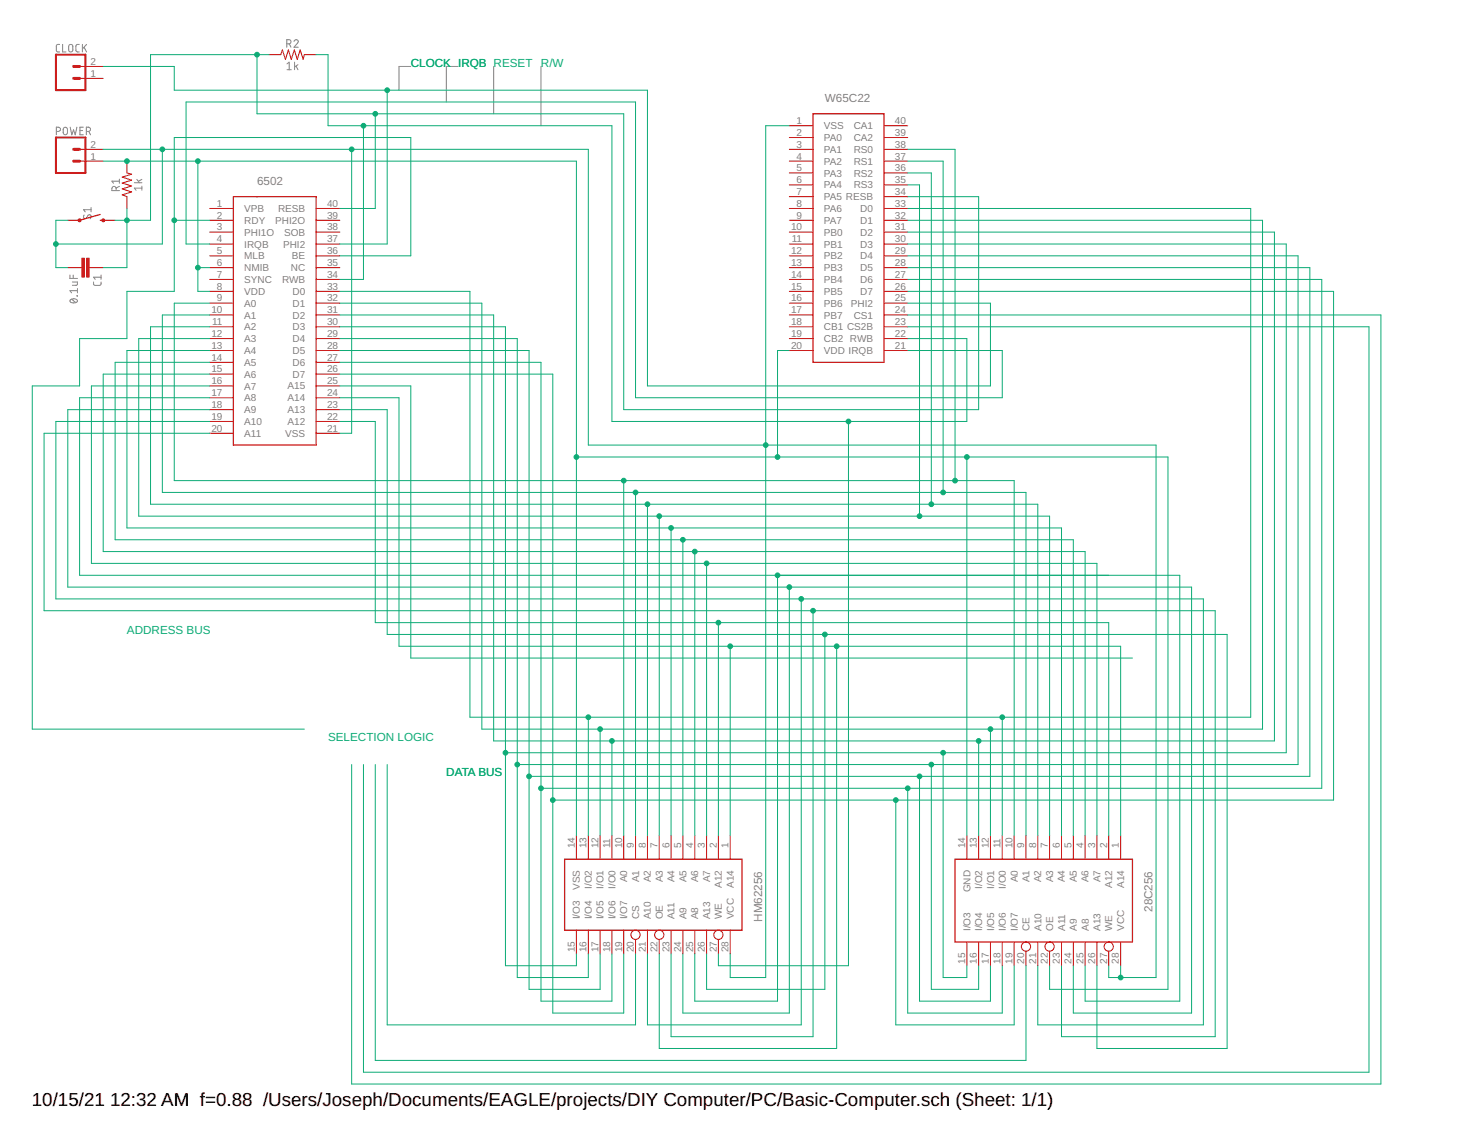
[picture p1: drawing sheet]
<svg xmlns="http://www.w3.org/2000/svg" width="279mm" height="216mm" viewBox="0 0 279 216" stroke-linecap="round" stroke-linejoin="round" font-family="sans-serif">
<g fill="none" stroke="#808080" stroke-width=".19">
<path d="M11.2 8.4h-.4l-.2 .3v.9l.2 .2h.4M11.8 8.4v1.4h.6M13 8.5l.3-.1 .3 .1 .1 .9a.39 .39 0 0 1-.4 .4 .39 .39 0 0 1-.4-.4zM14.9 8.4h-.4l-.2 .3v.9l.2 .2h.4M15.5 8.4v1.4M15.8 8.9l.5 .9M16.3 8.4l-.8 .8M54 8.3h.4a.39 .39 0 0 0 .4-.4 .39 .39 0 0 0-.4-.4h-.4v1.4M54 12l.4-.3v1.4M54 13.1h.8M54.5 8.3l.3 .6M55.4 7.8a.39 .39 0 0 1 .5-.3 .39 .39 0 0 1 .1 .6l-.6 .8h.8"/>
<path d="M55.5 11.7v1.4M55.8 12.4l.3 .7M56.1 12.2l-.6 .4M77.3 12.5h-2.2v4.5M86.3 12.5h-2.3v6.7M92.9 12.5v8.9M101.9 12.5v11.2M10.6 24.7h.4a.4 .4 0 0 0 .4-.4 .4 .4 0 0 0-.4-.4h-.4v1.5M12 24.1l.3-.2 .3 .2 .1 .9a.4 .4 0 0 1-.4 .4 .4 .4 0 0 1-.4-.4zM13.2 23.9l.3 1.5 .3-1 .4 1 .3-1.5M15 24.6h.5M15.7 23.9h-.7v1.5h.7"/>
<path d="M16.3 24.7h.3a.4 .4 0 0 0 .4-.4 .4 .4 0 0 0-.4-.4h-.3v1.5M16.7 24.7l.3 .7M17.1 39.5h-1.4l.3 .4M17.1 39.1v.8M21.9 35.9v-.4a.4 .4 0 0 0-.4-.4 .4 .4 0 0 0-.4 .4v.4h1.4M22.5 35.1l-.6 .3M22.5 34.1h-1.4l.3 .4M22.5 33.7v.8M25.3 34.4h1.4M25.8 33.8l.4 .6M26.7 35.4h-1.4l.3 .4M26.7 35v.8"/>
<path d="M26.7 33.8l-.6 .3M13.2 51.8v.6h1.4M13.3 56.4a.86 .86 0 0 1 1.3 .2 .85 .85 0 0 1-1.4 0zM13.5 56.3l.8 .7M13.6 53.1h1l-.1 .6h-.9M13.8 51.8v.6M14.5 55.6l.1 .1zM14.6 54.3v.8M14.6 54.7h-1.4l.3 .4M15.8 40.5l-.1 .1a.34 .34 0 0 0 .2 .5 .34 .34 0 0 0 .4-.1l.3-.4a.36 .36 0 0 1 .5-.1 .36 .36 0 0 1 0 .6l-.1 .1M17.6 53.1v.4l.3 .2h.9l.2-.2v-.4M19 51.8v.8"/>
<path d="M19 52.2h-1.4l.3 .4"/>
</g>
<g fill="none" stroke="#c90d0c" stroke-width=".19">
<path d="M15 14.8h4.4M15 12.5h4.4M50.6 10.3h2.3l.3-.9 .5 1.8 .6-1.8 .5 1.8 .6-1.8 .6 1.8 .5-1.8 .6 1.8 .2-.9h2.2M15 28.1h4.4M15 30.3h4.4M23.9 30.3v2.3l.9 .2-1.8 .5 1.8 .6-1.8 .6 1.8 .5-1.8 .6 1.8 .5-1.8 .6 .9 .3v2.2M39.5 39.2h4.4M59.5 39.2h4.5M148.6 39.2h4.5M148.6 23.7h4.5M148.6 25.9h4.5M148.6 28.1h4.5"/>
<path d="M148.6 30.3h4.5M148.6 32.6h4.5M148.6 34.8h4.5M148.6 37h4.5M166.4 39.2h4.5M166.4 23.7h4.5M166.4 25.9h4.5M166.4 28.1h4.5M166.4 30.3h4.5M166.4 32.6h4.5M166.4 34.8h4.5M166.4 37h4.5"/>
<path d="M12.8 41.5h2.2M12.8 50.4h2.6M16.8 50.4h2.6M19.4 41.5h2.3M39.5 41.5h4.4M39.5 43.7h4.4M39.5 45.9h4.4M39.5 48.2h4.4M39.5 50.4h4.4M39.5 52.6h4.4M39.5 54.8h4.4M39.5 57.1h4.4"/>
<path d="M39.5 59.3h4.4M59.5 41.5h4.5M59.5 43.7h4.5M59.5 45.9h4.5M59.5 48.2h4.5M59.5 50.4h4.5M59.5 52.6h4.5M59.5 54.8h4.5M59.5 57.1h4.5M59.5 59.3h4.5M148.6 41.5h4.5M148.6 43.7h4.5"/>
<path d="M148.6 45.9h4.5M148.6 48.2h4.5M148.6 50.4h4.5M148.6 52.6h4.5M148.6 54.8h4.5M148.6 57.1h4.5M148.6 59.3h4.5M166.4 41.5h4.5M166.4 43.7h4.5M166.4 45.9h4.5M166.4 48.2h4.5M166.4 50.4h4.5"/>
<path d="M166.4 52.6h4.5M166.4 54.8h4.5M166.4 57.1h4.5M166.4 59.3h4.5M39.5 61.5h4.4M39.5 63.7h4.4M39.5 66h4.4M39.5 68.2h4.4M39.5 70.4h4.4M39.5 72.6h4.4M39.5 74.9h4.4M39.5 77.1h4.4"/>
<path d="M39.5 79.3h4.4M59.5 61.5h4.5M59.5 63.7h4.5M59.5 66h4.5M59.5 68.2h4.5M59.5 70.4h4.5M59.5 72.6h4.5M59.5 74.9h4.5M59.5 77.1h4.5M59.5 79.3h4.5M148.6 61.5h4.5M148.6 63.7h4.5"/>
<path d="M148.6 66h4.5M166.4 61.5h4.5M166.4 63.7h4.5M166.4 66h4.5M39.5 81.6h4.4M59.5 81.6h4.5M108.5 157.3v4.4M110.8 157.3v4.4M113 157.3v4.4M115.2 157.3v4.4M117.4 157.3v4.4M119.7 157.3v4.4"/>
<path d="M121.9 157.3v4.4M124.1 157.3v4.4M126.3 157.3v4.4M128.6 157.3v4.4M130.8 157.3v4.4M133 157.3v4.4M135.3 157.3v4.4M137.5 157.3v4.4M182 157.3v4.4M184.3 157.3v4.4M186.5 157.3v4.4M188.7 157.3v4.4"/>
<path d="M190.9 157.3v4.4M193.2 157.3v4.4M195.4 157.3v4.4M197.6 157.3v4.4M199.9 157.3v4.4M202.1 157.3v4.4M204.3 157.3v4.4M206.5 157.3v4.4M208.7 157.3v4.4M211 157.3v4.4M108.5 175.1v4.5M110.8 175.1v4.5"/>
<path d="M113 175.1v4.5M115.2 175.1v4.5M117.4 175.1v4.5M119.7 176.8v2.8M121.9 175.1v4.5M124.1 176.8v2.8M126.3 175.1v4.5M128.6 175.1v4.5M130.8 175.1v4.5M133 175.1v4.5M135.3 176.8v2.8M137.5 175.1v4.5"/>
<path d="M182 177.3v4.5M184.3 177.3v4.5M186.5 177.3v4.5M188.7 177.3v4.5M190.9 177.3v4.5M193.2 179v2.8M195.4 177.3v4.5M197.6 179v2.8M199.9 177.3v4.5M202.1 177.3v4.5M204.3 177.3v4.5M206.5 177.3v4.5"/>
<path d="M208.7 179v2.8M211 177.3v4.5"/>
<circle cx="119.7" cy="176" r=".87"/>
<circle cx="124.1" cy="176" r=".87"/>
<circle cx="135.3" cy="176" r=".87"/>
<circle cx="193.2" cy="178.2" r=".87"/>
<circle cx="197.6" cy="178.2" r=".87"/>
<circle cx="208.7" cy="178.2" r=".87"/>
</g>
<path d="M43.9 37h15.6v46.8h-15.6zM153.1 21.4h13.3v46.8h-13.3zM18.9 41.5h.5M18.9 40.4l-3.9 1.1M106.3 161.7h33.4v13.4h-33.4zM179.8 161.7h33.4v15.6h-33.4z" fill="none" stroke="#c90d0c" stroke-width=".23"/>
<path d="M10.5 10.3h5.6v6.7h-5.6zM10.5 25.9h5.6v6.7h-5.6z" fill="none" stroke="#c90d0c" stroke-width=".36"/>
<path d="M13.9 12.5h1.1M13.9 14.8h1.1M13.9 28.1h1.1M13.9 30.3h1.1" fill="none" stroke="#c90d0c" stroke-width=".55"/>
<g fill="#c90d0c" stroke="#c90d0c" stroke-width=".19">
<circle cx="15" cy="41.5" r=".29"/>
<circle cx="19.4" cy="41.5" r=".29"/>
</g>
<g fill="#c90d0c" stroke="#c90d0c" stroke-width=".19">
<path d="M15.4 48.6h.5v3.6h-.5z"/>
<path d="M16.3 48.6h.5v3.6h-.5z"/>
</g>
<g fill="none" stroke="#0dab76" stroke-width=".19">
<path d="M19.4 12.5h13.4v4.5h89.1v55.6h64.6v-15.5h-15.6M48.4 10.3v11.1h69v55.7h66.9v-40.1h-13.4M50.6 10.3h-22.3v31.2h-6.6M59.5 10.3h2.3v13.4h53.4v55.6h66.8v-15.6h-11.1M72.9 17v28.9h-8.9M19.4 30.3h89.1v127M19.4 28.1h91.4v55.7h106.9v100.2h-9v-2.2M23.9 39.2v11.2h-4.5M30.6 28.1v17.8h-20.1M37.3 30.3v24.5h2.2M66.2 28.1v53.5h-2.2M68.4 23.7v28.9h-4.4"/>
<path d="M70.7 21.4v17.8h-6.7M148.6 23.7h-4.4v160.3h-6.7v-4.4M170.9 30.3h6.7v62.4M170.9 39.2h64.6v95.8h-147v-80.2h-24.5M170.9 28.1h8.9v62.4M170.9 32.6h4.4v62.3M170.9 34.8h2.2v62.4M12.8 41.5h-2.3v8.9h2.3M32.8 41.5h6.7M37.3 50.4h2.2M39.5 45.9h-4.5v-26.7h84.7v55.7h69v-8.9h-17.8M39.5 59.3h-8.9v33.4h162.6v64.6"/>
<path d="M39.5 57.1h-6.7v33.4h158.1v66.8M64 48.2h13.3v-22.3h-44.5v28.9h-8.9v8.9h-8.9v8.9h-8.9v64.6h51.2M170.9 54.8h80.2v95.8h-147M170.9 50.4h75.7v95.7h-147M170.9 59.3h89.1v144.7h-193.8v-60.1M170.9 41.5h66.8v95.7h-147v-80.1h-26.7M170.9 45.9h71.3v95.8h-147M170.9 43.7h69v95.8h-147v-80.2h-28.9M170.9 48.2h73.5v95.7h-147M170.9 52.6h78v95.8h-147M39.5 63.7h-13.4v33.5h171.5v60.1M39.5 66h-15.6v33.4h176v57.9"/>
<path d="M39.5 79.3h-29v33.4h216.1v80.2h-31.2v-11.1M39.5 61.5h-11.2v33.4h167.1v62.4M39.5 68.2h-17.8v33.4h180.4v55.7M39.5 77.1h-26.7v33.4h211.5v80.2h-22.2v-8.9M39.5 70.4h-20.1v33.4h184.9v53.5M39.5 74.9h-24.5v33.4h207.1v80.1h-17.8v-6.6M39.5 72.6h-22.3v33.4h189.3v51.3M64 61.5h31.2v120.3h13.3v-2.2M64 66h35.6v120.2h13.4v-6.6M64 63.7h33.4v120.3h13.4v-4.4M64 74.9h11.1v46.7h135.9v35.7M64 79.3h6.7v37.9h138v40.1"/>
<path d="M64 70.4h40.1v120.3h13.3v-11.1M64 68.2h37.9v120.2h13.3v-8.8M64 72.6h13.3v51.3h135.9M64 77.1h8.9v42.3h158.1v78h-24.5v-15.6M148.6 66h-2.2v20M159.7 79.3v102.5h-24.4v-2.2M170.9 61.5h86.8v140.3h-189.3v-57.9M39.5 81.6h-31.2v33.4h220.5v80.1h-28.9v-13.3M108.5 86h111.4v100.2h-22.3v-4.4M117.4 90.5v66.8M119.7 92.7v64.6M121.9 94.9v62.4"/>
<path d="M124.1 97.2v60.1M126.3 99.4v57.9M182 86v71.3M128.6 101.6v55.7M130.8 103.8v53.5M133 106v51.3M135.3 117.2v40.1M146.4 108.3v80.1h-15.6v-8.8M148.6 110.5v80.2h-20v-11.1M150.9 112.7v80.2h-29v-13.3M153.1 115v80.1h-26.8v-15.5M155.3 119.4v66.8h-22.3v-6.6"/>
<path d="M110.8 135v22.3M113 137.2v20.1M115.2 139.5v17.8M137.5 121.6v35.7M157.5 121.6v75.8h-33.4v-17.8M184.3 139.5v17.8M186.5 137.2v20.1M188.7 135v22.3M70.7 143.9v55.7h122.5v-17.8M72.9 143.9v49h46.8v-13.3M168.7 150.6v42.3h22.2v-11.1M170.9 148.4v42.3h17.8v-8.9"/>
<path d="M173.1 146.1v42.3h13.4v-6.6M175.3 143.9v42.3h9v-4.4M177.6 141.7v42.3h4.4v-2.2M211 181.8v2.2"/>
</g>
<g fill="#0dab76" stroke="#0dab76" stroke-width=".19">
<circle cx="37.3" cy="30.3" r=".44"/>
<circle cx="37.3" cy="50.4" r=".44"/>
<circle cx="108.5" cy="86" r=".44"/>
<circle cx="182" cy="86" r=".44"/>
<circle cx="146.4" cy="86" r=".44"/>
<circle cx="23.9" cy="30.3" r=".44"/>
<circle cx="66.2" cy="28.1" r=".44"/>
<circle cx="144.2" cy="83.8" r=".44"/>
<circle cx="211" cy="184" r=".44"/>
<circle cx="10.5" cy="45.9" r=".44"/>
<circle cx="30.6" cy="28.1" r=".44"/>
<circle cx="117.4" cy="90.5" r=".44"/>
<circle cx="179.8" cy="90.5" r=".44"/>
<circle cx="119.7" cy="92.7" r=".44"/>
<circle cx="177.6" cy="92.7" r=".44"/>
<circle cx="121.9" cy="94.9" r=".44"/>
<circle cx="175.3" cy="94.9" r=".44"/>
<circle cx="124.1" cy="97.2" r=".44"/>
<circle cx="173.1" cy="97.2" r=".44"/>
<circle cx="126.3" cy="99.4" r=".44"/>
<circle cx="128.6" cy="101.6" r=".44"/>
<circle cx="130.8" cy="103.8" r=".44"/>
<circle cx="133" cy="106" r=".44"/>
<circle cx="146.4" cy="108.3" r=".44"/>
<circle cx="148.6" cy="110.5" r=".44"/>
<circle cx="150.9" cy="112.7" r=".44"/>
<circle cx="153.1" cy="115" r=".44"/>
<circle cx="110.8" cy="135" r=".44"/>
<circle cx="188.7" cy="135" r=".44"/>
<circle cx="113" cy="137.2" r=".44"/>
<circle cx="186.5" cy="137.2" r=".44"/>
<circle cx="115.2" cy="139.5" r=".44"/>
<circle cx="184.3" cy="139.5" r=".44"/>
<circle cx="95.2" cy="141.7" r=".44"/>
<circle cx="177.6" cy="141.7" r=".44"/>
<circle cx="97.4" cy="143.9" r=".44"/>
<circle cx="175.3" cy="143.9" r=".44"/>
<circle cx="99.6" cy="146.1" r=".44"/>
<circle cx="173.1" cy="146.1" r=".44"/>
<circle cx="101.9" cy="148.4" r=".44"/>
<circle cx="170.9" cy="148.4" r=".44"/>
<circle cx="104.1" cy="150.6" r=".44"/>
<circle cx="168.7" cy="150.6" r=".44"/>
<circle cx="135.3" cy="117.2" r=".44"/>
<circle cx="155.3" cy="119.4" r=".44"/>
<circle cx="137.5" cy="121.6" r=".44"/>
<circle cx="157.5" cy="121.6" r=".44"/>
<circle cx="159.7" cy="79.3" r=".44"/>
<circle cx="68.4" cy="23.7" r=".44"/>
<circle cx="48.4" cy="10.3" r=".44"/>
<circle cx="70.7" cy="21.4" r=".44"/>
<circle cx="23.9" cy="41.5" r=".44"/>
<circle cx="72.9" cy="17" r=".44"/>
<circle cx="32.8" cy="41.5" r=".44"/>
</g>
<g font-size="3.5">
<text x="6" y="208.2">10/15/21</text>
<text x="20.7" y="208.2">12:32 AM f=0.88 /Users/Joseph/Documents/EAGLE/projects/DIY Computer/PC/Basic-Computer.sch (Sheet: 1/1)</text>
</g>
<g font-size="2.2" fill="#0dab76">
<text x="77.3" y="12.5">CLOCK IRQB RESET</text>
<text x="101.8" y="12.5">R/W</text>
<text x="23.9" y="119.4">ADDRESS BUS</text>
<text x="61.8" y="139.5">SELECTION LOGIC</text>
<text x="84" y="146.1">DATA BUS</text>
</g>
<g font-size="2.2" fill="#808080">
<text x="155.3" y="19.2">W65C22</text>
<text x="48.4" y="34.8">6502</text>
<text x="143.5" y="173.5" transform="rotate(-90 143.5 173.5)">HM62256</text>
<text x="217" y="171.7" transform="rotate(-90 217 171.7)">28C256</text>
</g>
<g font-size="1.9" fill="#808080">
<text x="17" y="14.4">1</text>
<text x="17" y="12.2">2</text>
<text x="150" y="23.3">1</text>
<text x="168.5" y="23.3">40</text>
<text x="17" y="27.8">2</text>
<text x="150" y="25.6">2</text>
<text x="150" y="27.8">3</text>
<text x="155.1" y="24.3">VSS</text>
<text x="155.1" y="26.6">PA0</text>
<text x="155.1" y="28.8">PA1</text>
<text x="160.7" y="28.8">RS0</text>
<text x="160.7" y="26.5">CA2</text>
<text x="160.7" y="24.3">CA1</text>
<text x="168.5" y="27.8">38</text>
<text x="168.5" y="25.6">39</text>
<text x="17" y="30">1</text>
<text x="150" y="30">4</text>
<text x="150" y="32.3">5</text>
<text x="150" y="34.5">6</text>
<text x="155.1" y="31">PA2</text>
<text x="155.1" y="33.2">PA3</text>
<text x="155.1" y="35.5">PA4</text>
<text x="160.7" y="35.5">RS3</text>
<text x="160.7" y="33.2">RS2</text>
<text x="160.7" y="31">RS1</text>
<text x="168.5" y="34.5">35</text>
<text x="168.5" y="32.3">36</text>
<text x="168.5" y="30">37</text>
<text x="40.9" y="38.9">1</text>
<text x="40.9" y="41.2">2</text>
<text x="46" y="39.9">VPB</text>
<text x="52.4" y="39.9">RESB</text>
<text x="61.6" y="41.2">39</text>
<text x="61.6" y="38.9">40</text>
<text x="150" y="36.7">7</text>
<text x="150" y="38.9">8</text>
<text x="150" y="41.2">9</text>
<text x="155.1" y="37.7">PA5 RESB</text>
<text x="155.1" y="39.9">PA6</text>
<text x="162" y="39.9">D0</text>
<text x="168.5" y="41.2">32</text>
<text x="168.5" y="38.9">33</text>
<text x="168.5" y="36.7">34</text>
<text x="40.9" y="43.4">3</text>
<text x="40.9" y="45.6">4</text>
<text x="40.9" y="47.8">5</text>
<text x="46" y="42.1">RDY</text>
<text x="46" y="44.4">PHI1O</text>
<text x="46" y="46.6">IRQB</text>
<text x="51.8" y="42.1">PHI2O</text>
<text x="53.3" y="46.6">PHI2</text>
<text x="53.5" y="44.4">SOB</text>
<text x="61.6" y="47.8">36</text>
<text x="61.6" y="45.6">37</text>
<text x="61.6" y="43.4">38</text>
<text x="148.9" y="43.4">10</text>
<text x="148.9" y="47.8">12</text>
<text x="149.1" y="45.6">11</text>
<text x="155.1" y="42.1">PA7</text>
<text x="155.1" y="44.4">PB0</text>
<text x="155.1" y="46.6">PB1</text>
<text x="162" y="46.6">D3</text>
<text x="162" y="44.4">D2</text>
<text x="162" y="42.1">D1</text>
<text x="168.5" y="47.8">29</text>
<text x="168.5" y="45.6">30</text>
<text x="168.5" y="43.4">31</text>
<text x="40.9" y="50.1">6</text>
<text x="40.9" y="52.3">7</text>
<text x="46" y="48.8">MLB</text>
<text x="46" y="51">NMIB</text>
<text x="46" y="53.3">SYNC</text>
<text x="53.1" y="53.3">RWB</text>
<text x="54.7" y="51">NC</text>
<text x="55" y="48.8">BE</text>
<text x="61.6" y="52.3">34</text>
<text x="61.6" y="50.1">35</text>
<text x="148.9" y="50.1">13</text>
<text x="148.9" y="52.3">14</text>
<text x="155.1" y="48.8">PB2</text>
<text x="155.1" y="51">PB3</text>
<text x="155.1" y="53.3">PB4</text>
<text x="162" y="53.3">D6</text>
<text x="162" y="51">D5</text>
<text x="162" y="48.8">D4</text>
<text x="168.5" y="52.3">27</text>
<text x="168.5" y="50.1">28</text>
<text x="39.8" y="59">10</text>
<text x="40.9" y="54.5">8</text>
<text x="40.9" y="56.7">9</text>
<text x="46" y="55.5">VDD</text>
<text x="46" y="57.7">A0</text>
<text x="46" y="60">A1</text>
<text x="55.1" y="60">D2</text>
<text x="55.1" y="57.7">D1</text>
<text x="55.1" y="55.5">D0</text>
<text x="61.6" y="59">31</text>
<text x="61.6" y="56.7">32</text>
<text x="61.6" y="54.5">33</text>
<text x="148.9" y="54.5">15</text>
<text x="148.9" y="56.7">16</text>
<text x="148.9" y="59">17</text>
<text x="155.1" y="55.5">PB5</text>
<text x="155.1" y="57.7">PB6</text>
<text x="155.1" y="60">PB7</text>
<text x="160.2" y="57.7">PHI2</text>
<text x="160.7" y="60">CS1</text>
<text x="162" y="55.5">D7</text>
<text x="168.5" y="59">24</text>
<text x="168.5" y="56.7">25</text>
<text x="168.5" y="54.5">26</text>
<text x="39.8" y="63.4">12</text>
<text x="39.8" y="65.7">13</text>
<text x="39.9" y="61.2">11</text>
<text x="46" y="62.2">A2</text>
<text x="46" y="64.4">A3</text>
<text x="55.1" y="64.4">D4</text>
<text x="55.1" y="62.2">D3</text>
<text x="61.6" y="65.7">28</text>
<text x="61.6" y="63.4">29</text>
<text x="61.6" y="61.2">30</text>
<text x="148.9" y="61.2">18</text>
<text x="148.9" y="63.4">19</text>
<text x="148.9" y="65.7">20</text>
<text x="155.1" y="62.2">CB1 CS2B</text>
<text x="155.1" y="64.4">CB2 RWB</text>
<text x="168.5" y="65.7">21</text>
<text x="168.5" y="63.4">22</text>
<text x="168.5" y="61.2">23</text>
<text x="39.8" y="67.9">14</text>
<text x="39.8" y="70.1">15</text>
<text x="46" y="66.6">A4</text>
<text x="46" y="68.9">A5</text>
<text x="46" y="71.1">A6</text>
<text x="55.1" y="71.1">D7</text>
<text x="55.1" y="68.9">D6</text>
<text x="55.1" y="66.6">D5</text>
<text x="61.6" y="70.1">26</text>
<text x="61.6" y="67.9">27</text>
<text x="155.1" y="66.6">VDD IRQB</text>
<text x="39.8" y="72.3">16</text>
<text x="39.8" y="74.6">17</text>
<text x="39.8" y="76.8">18</text>
<text x="46" y="73.3">A7</text>
<text x="46" y="75.5">A8</text>
<text x="46" y="77.8">A9</text>
<text x="54.1" y="77.8">A13</text>
<text x="54.1" y="75.5">A14</text>
<text x="54.1" y="73.3">A15</text>
<text x="61.6" y="76.8">23</text>
<text x="61.6" y="74.6">24</text>
<text x="61.6" y="72.3">25</text>
<text x="39.8" y="79">19</text>
<text x="39.8" y="81.2">20</text>
<text x="46" y="80">A10</text>
<text x="46" y="82.2">A11</text>
<text x="53.7" y="82.2">VSS</text>
<text x="54.1" y="80">A12</text>
<text x="61.6" y="81.2">21</text>
<text x="61.6" y="79">22</text>
<text x="108.2" y="159.7" transform="rotate(-90 108.2 159.7)">14</text>
<text x="110.4" y="159.7" transform="rotate(-90 110.4 159.7)">13</text>
<text x="112.7" y="159.7" transform="rotate(-90 112.7 159.7)">12</text>
<text x="114.9" y="159.7" transform="rotate(-90 114.9 159.7)">11</text>
<text x="117.1" y="159.7" transform="rotate(-90 117.1 159.7)">10</text>
<text x="119.4" y="159.7" transform="rotate(-90 119.4 159.7)">9</text>
<text x="121.6" y="159.7" transform="rotate(-90 121.6 159.7)">8</text>
<text x="123.8" y="159.7" transform="rotate(-90 123.8 159.7)">7</text>
<text x="126" y="159.7" transform="rotate(-90 126 159.7)">6</text>
<text x="128.3" y="159.7" transform="rotate(-90 128.3 159.7)">5</text>
<text x="130.5" y="159.7" transform="rotate(-90 130.5 159.7)">4</text>
<text x="132.7" y="159.7" transform="rotate(-90 132.7 159.7)">3</text>
<text x="134.9" y="159.7" transform="rotate(-90 134.9 159.7)">2</text>
<text x="137.2" y="159.7" transform="rotate(-90 137.2 159.7)">1</text>
<text x="181.7" y="159.7" transform="rotate(-90 181.7 159.7)">14</text>
<text x="183.9" y="159.7" transform="rotate(-90 183.9 159.7)">13</text>
<text x="186.2" y="159.7" transform="rotate(-90 186.2 159.7)">12</text>
<text x="188.4" y="159.7" transform="rotate(-90 188.4 159.7)">11</text>
<text x="190.6" y="159.7" transform="rotate(-90 190.6 159.7)">10</text>
<text x="192.9" y="159.7" transform="rotate(-90 192.9 159.7)">9</text>
<text x="195.1" y="159.7" transform="rotate(-90 195.1 159.7)">8</text>
<text x="197.3" y="159.7" transform="rotate(-90 197.3 159.7)">7</text>
<text x="199.5" y="159.7" transform="rotate(-90 199.5 159.7)">6</text>
<text x="201.8" y="159.7" transform="rotate(-90 201.8 159.7)">5</text>
<text x="204" y="159.7" transform="rotate(-90 204 159.7)">4</text>
<text x="206.2" y="159.7" transform="rotate(-90 206.2 159.7)">3</text>
<text x="208.4" y="159.7" transform="rotate(-90 208.4 159.7)">2</text>
<text x="210.7" y="159.7" transform="rotate(-90 210.7 159.7)">1</text>
<text x="109.2" y="167.5" transform="rotate(-90 109.2 167.5)">VSS</text>
<text x="111.4" y="167.3" transform="rotate(-90 111.4 167.3)">I/O2</text>
<text x="113.6" y="167.3" transform="rotate(-90 113.6 167.3)">I/O1</text>
<text x="115.9" y="167.3" transform="rotate(-90 115.9 167.3)">I/O0</text>
<text x="118.1" y="166.1" transform="rotate(-90 118.1 166.1)">A0</text>
<text x="120.3" y="166.1" transform="rotate(-90 120.3 166.1)">A1</text>
<text x="122.6" y="166.1" transform="rotate(-90 122.6 166.1)">A2</text>
<text x="124.8" y="166.1" transform="rotate(-90 124.8 166.1)">A3</text>
<text x="127" y="166.1" transform="rotate(-90 127 166.1)">A4</text>
<text x="129.2" y="166.1" transform="rotate(-90 129.2 166.1)">A5</text>
<text x="131.5" y="166.1" transform="rotate(-90 131.5 166.1)">A6</text>
<text x="133.7" y="166.1" transform="rotate(-90 133.7 166.1)">A7</text>
<text x="135.9" y="167.1" transform="rotate(-90 135.9 167.1)">A12</text>
<text x="138.1" y="167.1" transform="rotate(-90 138.1 167.1)">A14</text>
<text x="182.7" y="168" transform="rotate(-90 182.7 168)">GND</text>
<text x="184.9" y="167.3" transform="rotate(-90 184.9 167.3)">I/O2</text>
<text x="187.1" y="167.3" transform="rotate(-90 187.1 167.3)">I/O1</text>
<text x="189.4" y="167.3" transform="rotate(-90 189.4 167.3)">I/O0</text>
<text x="191.6" y="166.1" transform="rotate(-90 191.6 166.1)">A0</text>
<text x="193.8" y="166.1" transform="rotate(-90 193.8 166.1)">A1</text>
<text x="196.1" y="166.1" transform="rotate(-90 196.1 166.1)">A2</text>
<text x="198.3" y="166.1" transform="rotate(-90 198.3 166.1)">A3</text>
<text x="200.5" y="166.1" transform="rotate(-90 200.5 166.1)">A4</text>
<text x="202.7" y="166.1" transform="rotate(-90 202.7 166.1)">A5</text>
<text x="205" y="166.1" transform="rotate(-90 205 166.1)">A6</text>
<text x="207.2" y="166.1" transform="rotate(-90 207.2 166.1)">A7</text>
<text x="209.4" y="167.1" transform="rotate(-90 209.4 167.1)">A12</text>
<text x="211.6" y="167.1" transform="rotate(-90 211.6 167.1)">A14</text>
<text x="109.2" y="173" transform="rotate(-90 109.2 173)">I/O3</text>
<text x="111.4" y="173" transform="rotate(-90 111.4 173)">I/O4</text>
<text x="113.7" y="173" transform="rotate(-90 113.7 173)">I/O5</text>
<text x="115.9" y="173" transform="rotate(-90 115.9 173)">I/O6</text>
<text x="118.1" y="173" transform="rotate(-90 118.1 173)">I/O7</text>
<text x="120.3" y="173" transform="rotate(-90 120.3 173)">CS</text>
<text x="122.6" y="173" transform="rotate(-90 122.6 173)">A10</text>
<text x="124.8" y="173" transform="rotate(-90 124.8 173)">OE</text>
<text x="127" y="173" transform="rotate(-90 127 173)">A11</text>
<text x="129.2" y="173" transform="rotate(-90 129.2 173)">A9</text>
<text x="131.5" y="173" transform="rotate(-90 131.5 173)">A8</text>
<text x="133.7" y="173" transform="rotate(-90 133.7 173)">A13</text>
<text x="135.9" y="173" transform="rotate(-90 135.9 173)">WE</text>
<text x="138.2" y="173" transform="rotate(-90 138.2 173)">VCC</text>
<text x="108.2" y="179.2" transform="rotate(-90 108.2 179.2)">15</text>
<text x="110.4" y="179.2" transform="rotate(-90 110.4 179.2)">16</text>
<text x="112.7" y="179.2" transform="rotate(-90 112.7 179.2)">17</text>
<text x="114.9" y="179.2" transform="rotate(-90 114.9 179.2)">18</text>
<text x="117.1" y="179.2" transform="rotate(-90 117.1 179.2)">19</text>
<text x="119.4" y="179.2" transform="rotate(-90 119.4 179.2)">20</text>
<text x="121.6" y="179.2" transform="rotate(-90 121.6 179.2)">21</text>
<text x="123.8" y="179.2" transform="rotate(-90 123.8 179.2)">22</text>
<text x="126" y="179.2" transform="rotate(-90 126 179.2)">23</text>
<text x="128.3" y="179.2" transform="rotate(-90 128.3 179.2)">24</text>
<text x="130.5" y="179.2" transform="rotate(-90 130.5 179.2)">25</text>
<text x="132.7" y="179.2" transform="rotate(-90 132.7 179.2)">26</text>
<text x="134.9" y="179.2" transform="rotate(-90 134.9 179.2)">27</text>
<text x="137.2" y="179.2" transform="rotate(-90 137.2 179.2)">28</text>
<text x="182.7" y="175.3" transform="rotate(-90 182.7 175.3)">I/O3</text>
<text x="184.9" y="175.3" transform="rotate(-90 184.9 175.3)">I/O4</text>
<text x="187.2" y="175.3" transform="rotate(-90 187.2 175.3)">I/O5</text>
<text x="189.4" y="175.3" transform="rotate(-90 189.4 175.3)">I/O6</text>
<text x="191.6" y="175.3" transform="rotate(-90 191.6 175.3)">I/O7</text>
<text x="193.8" y="175.3" transform="rotate(-90 193.8 175.3)">CE</text>
<text x="196.1" y="175.3" transform="rotate(-90 196.1 175.3)">A10</text>
<text x="198.3" y="175.3" transform="rotate(-90 198.3 175.3)">OE</text>
<text x="200.5" y="175.3" transform="rotate(-90 200.5 175.3)">A11</text>
<text x="202.7" y="175.3" transform="rotate(-90 202.7 175.3)">A9</text>
<text x="205" y="175.3" transform="rotate(-90 205 175.3)">A8</text>
<text x="207.2" y="175.3" transform="rotate(-90 207.2 175.3)">A13</text>
<text x="209.4" y="175.3" transform="rotate(-90 209.4 175.3)">WE</text>
<text x="211.7" y="175.3" transform="rotate(-90 211.7 175.3)">VCC</text>
<text x="181.7" y="181.5" transform="rotate(-90 181.7 181.5)">15</text>
<text x="183.9" y="181.5" transform="rotate(-90 183.9 181.5)">16</text>
<text x="186.2" y="181.5" transform="rotate(-90 186.2 181.5)">17</text>
<text x="188.4" y="181.5" transform="rotate(-90 188.4 181.5)">18</text>
<text x="190.6" y="181.5" transform="rotate(-90 190.6 181.5)">19</text>
<text x="192.9" y="181.5" transform="rotate(-90 192.9 181.5)">20</text>
<text x="195.1" y="181.5" transform="rotate(-90 195.1 181.5)">21</text>
<text x="197.3" y="181.5" transform="rotate(-90 197.3 181.5)">22</text>
<text x="199.5" y="181.5" transform="rotate(-90 199.5 181.5)">23</text>
<text x="201.8" y="181.5" transform="rotate(-90 201.8 181.5)">24</text>
<text x="204" y="181.5" transform="rotate(-90 204 181.5)">25</text>
<text x="206.2" y="181.5" transform="rotate(-90 206.2 181.5)">26</text>
<text x="208.4" y="181.5" transform="rotate(-90 208.4 181.5)">27</text>
<text x="210.7" y="181.5" transform="rotate(-90 210.7 181.5)">28</text>
</g>
</svg>
